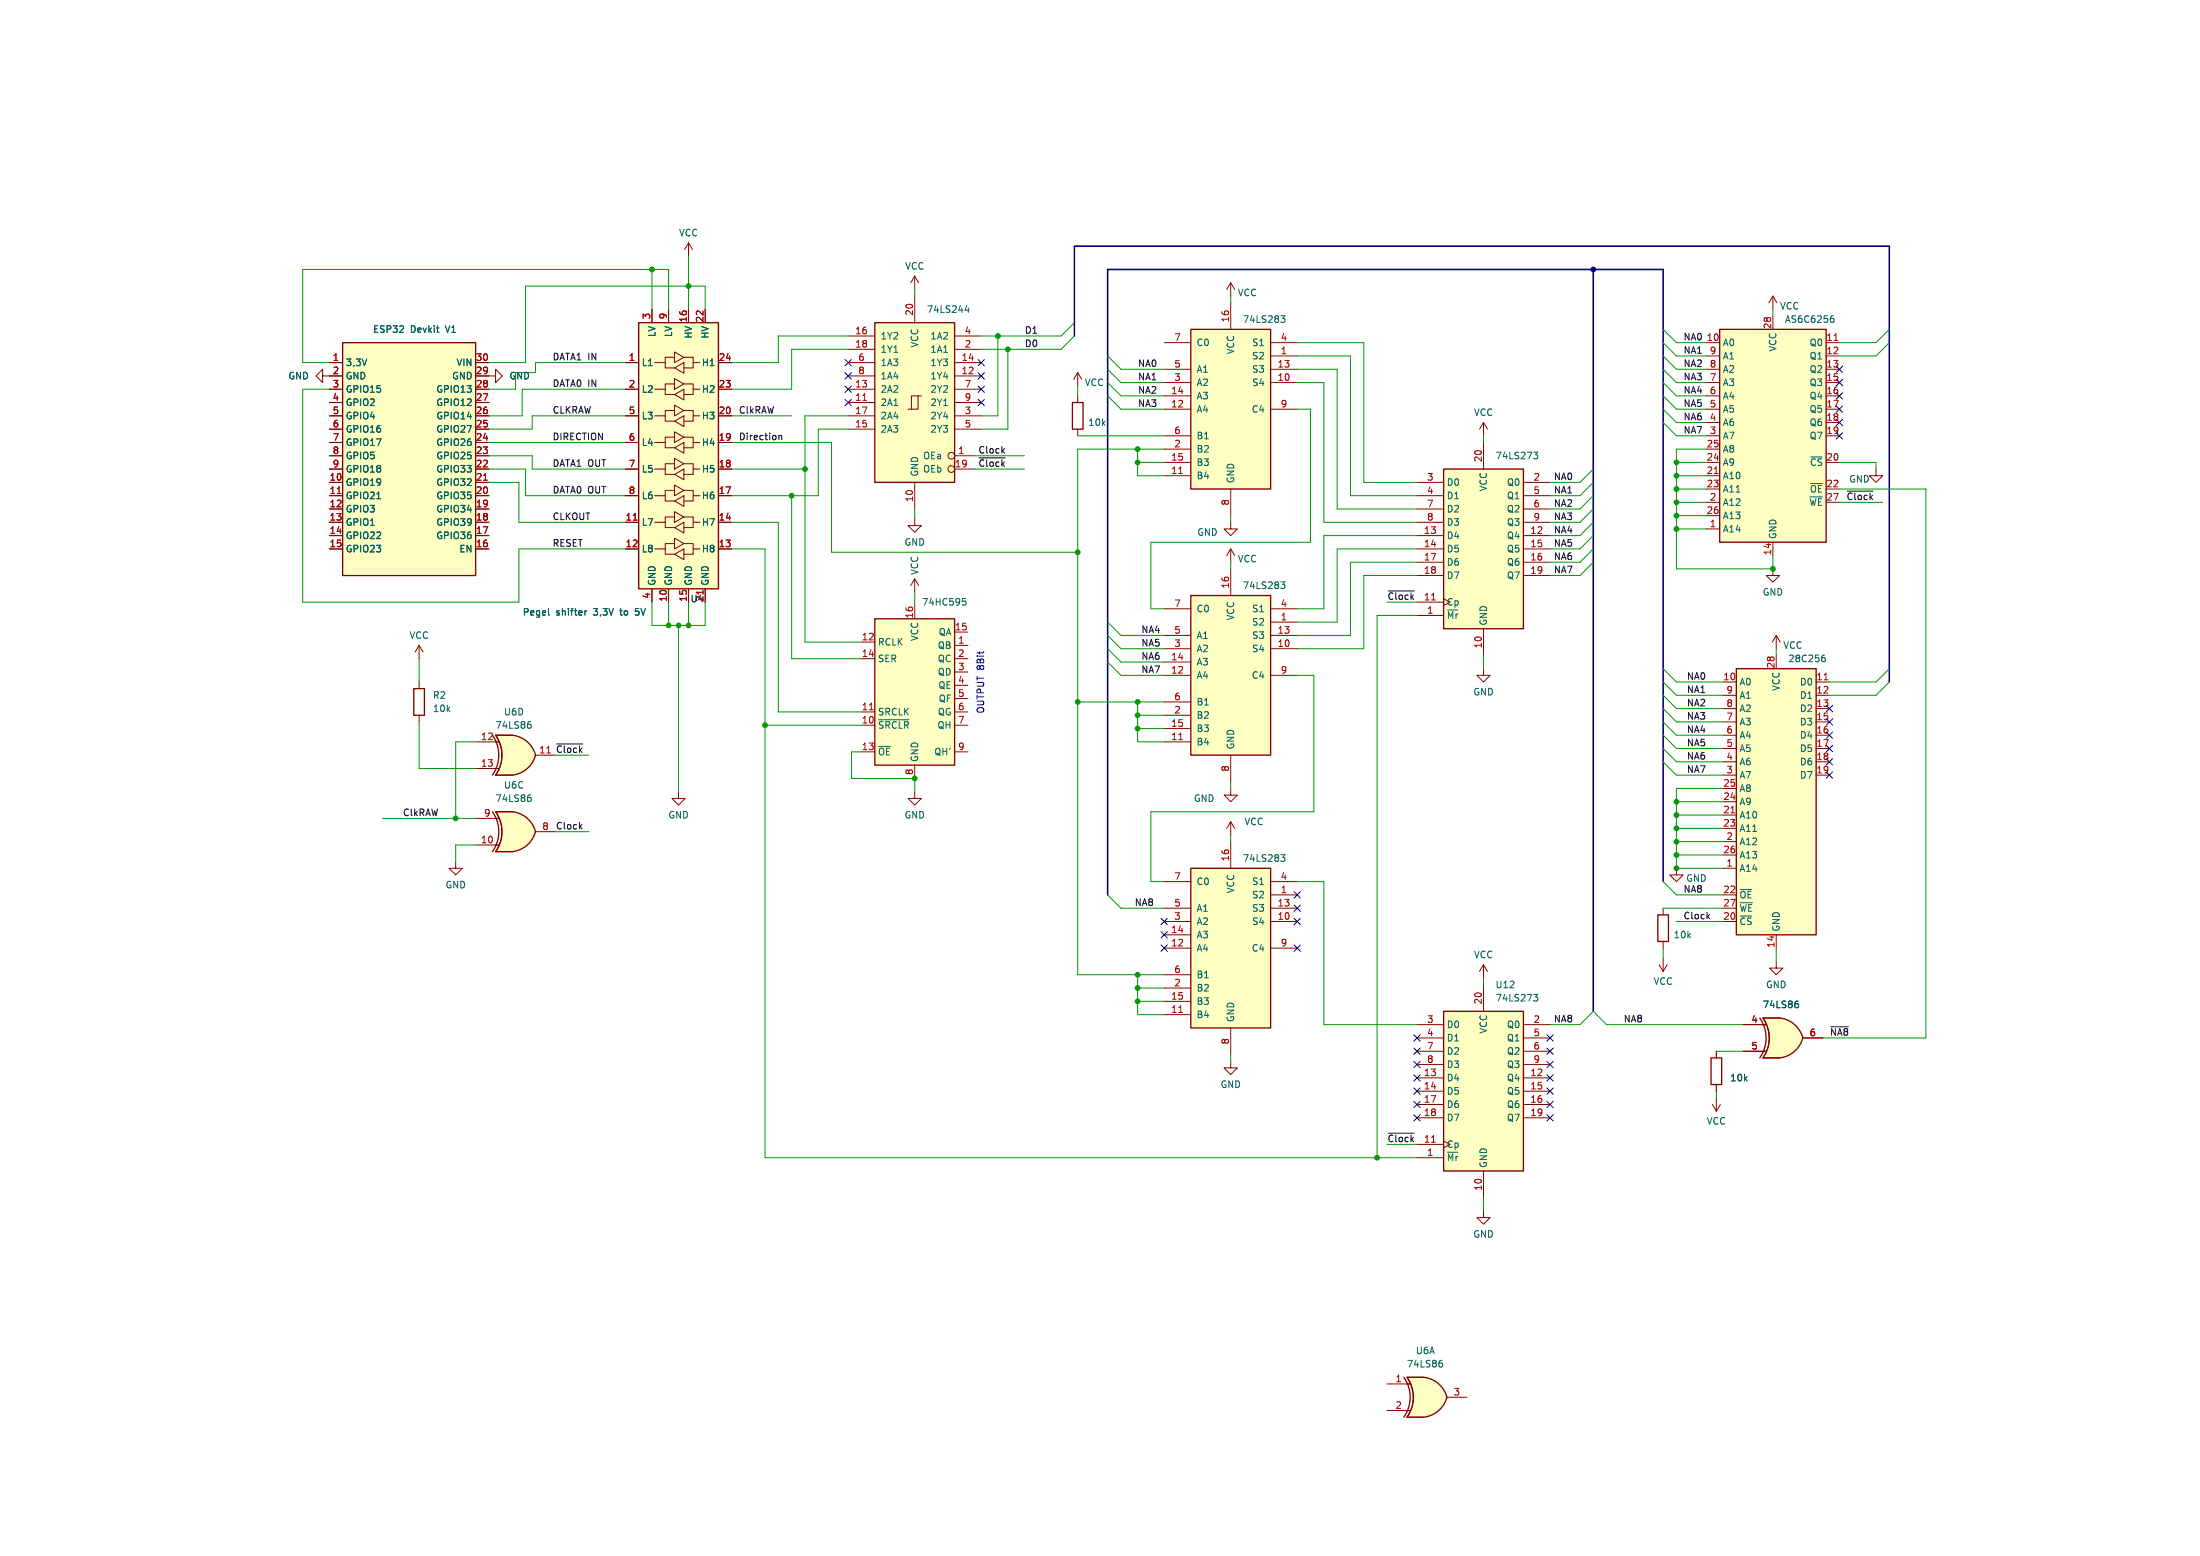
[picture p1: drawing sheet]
<svg xmlns="http://www.w3.org/2000/svg" width="420mm" height="297mm" viewBox="0 0 420 297" stroke-linecap="round" stroke-linejoin="round" font-family="sans-serif">
<g fill="#ffffc2" stroke="#ffffc2" stroke-width=".19">
<path d="M227.3 62.9h15.3v30.4h-15.3z"/>
<path d="M97.2 142.8l5 1.3a5.2 5.2 0 0 1-4.4 3.9z"/>
</g>
<path d="M227.3 62.9h15.3v30.4h-15.3zM316.5 174.6h2v5.1h-2z" fill="none" stroke="#840000" stroke-width=".25"/>
<g fill="none" stroke="#840000" stroke-width=".19">
<path d="M234.9 57.8v5.1M222.2 73h5.1M222.2 78.1h5.1M222.2 70.5h5.1M222.2 75.6h5.1M222.2 65.4h5.1M242.6 67.9h5M242.6 73h5M242.6 78.1h5M242.6 70.5h5M242.6 65.4h5M222.2 90.8h5.1"/>
<path d="M222.2 88.3h5.1M222.2 85.7h5.1M222.2 83.2h5.1M234.9 93.3v5.1M317.5 173.4v1.2M317.5 179.7v1.3M316.7 184.2l.8 1.2M317.5 182.9v2.5M318.3 184.2l-.8 1.2"/>
</g>
<path d="M225 90.4h.8" fill="none" stroke="#a90000" stroke-width=".19"/>
<path d="M244.5 60.3h.8l-.4 .5 .3 .1 .1 .4-.2 .2h-.4" fill="none" stroke="#006464" stroke-width=".19"/>
<path d="M94.6 148h3.2M94.6 140.3h3.2" fill="none" stroke="#ffffc2" stroke-width=".19"/>
<path d="M94.6 140.3h3.2v7.7h-3.2a6.7 6.7 0 0 0 0-7.7z" fill="#ffffc2"/>
<g fill="#ffffc2" stroke="#ffffc2" stroke-width=".19">
<path d="M97.8 140.3a5.1 5.1 0 0 1 4.4 3.8l-4.9 1.3z"/>
<path d="M275.6 89.5h15.2v30.5h-15.2z"/>
<path d="M271.2 265.3l5 1.4a5.2 5.2 0 0 1-4.4 3.8z"/>
</g>
<path d="M275.6 89.5h15.2v30.5h-15.2zM94 140.3a6.6 6.6 0 0 1 0 7.7M97.8 140.3h-3.2a6.6 6.6 0 0 1 0 7.7h3.2M97.8 140.3a5.1 5.1 0 0 1 4.4 3.8 5.2 5.2 0 0 1-4.4 3.9" fill="none" stroke="#840000" stroke-width=".25"/>
<g fill="none" stroke="#840000" stroke-width=".19">
<path d="M131.4 46.4l-.7 1.2M131.4 46.4v2.5M131.4 46.4l.8 1.2M93.3 71.8h1.3v-1.3l1.3 1.3-1.3 1.2v-1.2M270.5 92.1h5.1M270.5 94.6h5.1M270.5 97.2h5.1M270.5 99.7h5.1M283.2 80.6v2.6M283.2 84.5v5M283.2 80.6l-.8 1.3M283.2 80.6l.8 1.3"/>
<path d="M290.8 92.1h5.1M290.8 94.6h5.1M290.8 97.2h5.1M290.8 99.7h5.1M270.5 117.5h5.1M270.5 114.9h5.1M270.5 102.2h5.1M270.5 104.8h5.1M270.5 107.3h5.1M270.5 109.9h5.1M290.8 102.2h5.1M290.8 104.8h5.1"/>
<path d="M290.8 107.3h5.1M290.8 109.9h5.1M80 123.2l-.8 1.3M80 123.2v2.5M80 123.2l.8 1.3M283.2 127.6v1.3h1.3l-1.3 1.3-1.3-1.3h1.3M283.2 120v5.1M90.8 146.7h4.4M90.8 141.6h4.4M97.8 140.3h-3.2a6.6 6.6 0 0 1 0 7.7h3.2M102.2 144.1h3.8M320 165.7v1.3h1.3l-1.3 1.3-1.2-1.3h1.2"/>
<path d="M283.2 184.2v2.5M283.2 184.2l-.8 1.2M283.2 184.2l.8 1.2M283.2 231.1v1.3h1.3l-1.3 1.3-1.3-1.3h1.3"/>
</g>
<path d="M273.3 114.5h.7M104.4 143.7h.7" fill="none" stroke="#a90000" stroke-width=".19"/>
<path d="M292.8 86.3h.8l-.5 .5 .4 .1 .1 .4-.3 .3h-.3M100.9 138.2l.4 .1 .1 .2v.4l-.5 .1M101.1 137.7h.2" fill="none" stroke="#006464" stroke-width=".19"/>
<path d="M268.6 270.5h3.2M268.6 262.9h3.2" fill="none" stroke="#ffffc2" stroke-width=".19"/>
<path d="M268.6 262.9h3.2v7.6h-3.2a6.7 6.7 0 0 0 0-7.6z" fill="#ffffc2"/>
<g fill="#ffffc2" stroke="#ffffc2" stroke-width=".19">
<path d="M271.8 262.9a5.1 5.1 0 0 1 4.4 3.8l-5 1.3z"/>
<path d="M227.3 113.7h15.3v30.4h-15.3z"/>
<path d="M167 61.6h15.2v30.5h-15.2z"/>
<path d="M227.3 165.7h15.3v30.5h-15.3z"/>
<path d="M167 118.1h15.2v28h-15.2z"/>
<path d="M121.9 61.6h15.3v50.8h-15.3z"/>
<path d="M275.6 193h15.2v30.5h-15.2z"/>
<path d="M328.3 62.9h20.3v40.6h-20.3z"/>
<path d="M97.2 157.4l5 1.4a5.2 5.2 0 0 1-4.4 3.8z"/>
</g>
<path d="M121.9 61.6h15.3v50.8h-15.3zM167 61.6h15.2v30.5h-15.2zM204.7 76.8h2.1v5.1h-2.1zM328.3 62.9h20.3v40.6h-20.3zM167 118.1h15.2v28h-15.2zM227.3 113.7h15.3v30.4h-15.3zM227.3 165.7h15.3v30.5h-15.3zM275.6 193h15.2v30.5h-15.2zM268 262.9a6.6 6.6 0 0 1 0 7.6M268.6 262.9h3.2a5.1 5.1 0 0 1 4.4 3.8 5.2 5.2 0 0 1-4.4 3.8h-3.2a6.6 6.6 0 0 0 0-7.6z" fill="none" stroke="#840000" stroke-width=".25"/>
<g fill="none" stroke="#840000" stroke-width=".19">
<path d="M124.5 59.1v2.5M127.6 59.1v2.5M131.4 59.1v2.5M134.6 59.1v2.5M174.6 52.7v2.5M174.6 56.5v5.1M174.6 52.7l-.7 1.3M174.6 52.7l.8 1.3M338.5 56.5v2.6M338.5 56.5l-.8 1.3M338.5 56.5l.7 1.3M119.4 74.3h2.5"/>
<path d="M119.4 69.2h2.5M119.4 79.4h2.5M125 79.4h2v1h1.8M125 69.2h2v1h1.8M125 74.3h2v1h1.8M128.8 78.4h-1.8v1M128.8 68.2h-1.8v1M128.8 77.3l1.8 1.1-1.8 1zM128.8 67.2l1.8 1-1.8 1zM128.8 70.2l1.8-1v2zM128.8 73.3h-1.8v1M128.8 72.3l1.8 1-1.8 1z"/>
<path d="M128.8 75.3l1.8-1v2zM130.6 78.4h1.7v1h1.3M130.6 68.2h1.7v1h1.3M130.6 73.3h1.7v1h1.3M132.3 79.4v1h-1.7M132.3 69.2v1h-1.7M132.3 74.3v1h-1.7M137.2 74.3h2.5M137.2 69.2h2.5M137.2 79.4h2.5M161.9 76.8h5.1M161.9 71.8h5.1"/>
<path d="M161.9 74.3h5.1M161.9 69.2h5.1M161.9 64.1h5.1M161.9 79.4h5.1M161.9 66.7h5.1M175.3 75.6h-1.3v2.5M175.9 75.6h-.6v2.5h-1.9M182.2 76.8h5.1M182.2 71.8h5.1M182.2 74.3h5.1M182.2 69.2h5.1M182.2 64.1h5.1"/>
<path d="M182.2 79.4h5.1M182.2 66.7h5.1M205.7 71.1v2.6M205.7 75.6v1.2M205.7 71.1l-.7 1.3M205.7 71.1l.8 1.3M325.8 65.4h2.5M325.8 67.9h2.5M325.8 70.5h2.5M325.8 73h2.5M325.8 75.6h2.5M325.8 78.1h2.5"/>
<path d="M338.5 60.3v2.6M348.6 65.4h2.6M348.6 67.9h2.6M348.6 70.5h2.6M348.6 73h2.6M348.6 75.6h2.6M348.6 78.1h2.6M119.4 89.5h2.5M119.4 99.7h2.5M119.4 94.6h2.5M119.4 84.5h2.5M125 99.7h2v1h1.8"/>
<path d="M125 89.5h2v1.1h1.8M125 94.6h2v1h1.8M125 84.5h2v1h1.8M128.8 98.7h-1.8v1M128.8 88.5h-1.8v1M128.8 97.7l1.8 1-1.8 1zM128.8 87.5l1.8 1-1.8 1zM128.8 90.6l1.8-1.1v2.1zM128.8 85.5l1.8-1v2zM128.8 80.4l1.8-1v2zM128.8 93.6h-1.8v1M128.8 83.4h-1.8v1.1"/>
<path d="M128.8 92.6l1.8 1-1.8 1zM128.8 82.4l1.8 1-1.8 1.1zM128.8 95.6l1.8-1v2zM130.6 98.7h1.7v1h1.3M130.6 88.5h1.7v1h1.3M130.6 93.6h1.7v1h1.3M130.6 83.4h1.7v1.1h1.3M132.3 99.7v1h-1.7M132.3 89.5v1.1h-1.7M132.3 94.6v1h-1.7M132.3 84.5v1h-1.7M137.2 89.5h2.5"/>
<path d="M137.2 99.7h2.5M137.2 94.6h2.5M137.2 84.5h2.5M161.9 81.9h5.1M174.6 99.1v1.2h1.3l-1.3 1.3-1.2-1.3h1.2M174.6 92.1v5.1M182.2 87h3.9M182.2 81.9h5.1M182.2 89.5h3.9M205.7 81.9v1.3M234.9 99.7v1.3h1.3l-1.3 1.2-1.2-1.2h1.2M325.8 80.6h2.5"/>
<path d="M325.8 83.2h2.5M325.8 95.9h2.5M325.8 88.3h2.5M325.8 90.8h2.5M325.8 93.3h2.5M325.8 85.7h2.5M325.8 98.4h2.5M348.6 80.6h2.6M348.6 83.2h2.6M348.6 95.9h2.6M348.6 88.3h2.6M348.6 93.3h2.6"/>
<path d="M358.1 89.5v1.3h1.3l-1.3 1.3-1.2-1.3h1.2M119.4 104.8h2.5M124.5 112.4v2.5M125 104.8h2v1h1.8M127.6 112.4v2.5M128.8 105.8l1.8-1v2zM128.8 100.7l1.8-1v2zM128.8 103.8h-1.8v1M128.8 102.7l1.8 1.1-1.8 1zM130.6 103.8h1.7v1h1.3M131.4 112.4v2.5M132.3 104.8v1h-1.7"/>
<path d="M134.6 112.4v2.5M137.2 104.8h2.5M174.6 110.5v2.5M174.6 115.6v2.5M174.6 110.5l-.7 1.3M174.6 110.5l.8 1.3M222.2 116.2h5.1M234.9 104.8v2.5M234.9 108.6v5.1M234.9 104.8l-.7 1.2M234.9 104.8l.8 1.2M242.6 118.7h5"/>
<path d="M242.6 116.2h5M325.8 101h2.5M338.5 108.6v1.3h1.2l-1.2 1.2-1.3-1.2h1.3M338.5 103.5v2.5M164.5 138.4h2.5M164.5 135.9h2.5M164.5 122.6h2.5M164.5 125.7h2.5M182.2 123.2h2.6M182.2 138.4h2.6M182.2 135.9h2.6M182.2 125.7h2.6"/>
<path d="M182.2 120.7h2.6M182.2 128.3h2.6M182.2 130.8h2.6M182.2 133.4h2.6M222.2 123.8h5.1M222.2 128.9h5.1M222.2 121.3h5.1M222.2 126.4h5.1M222.2 139.1h5.1M222.2 136.5h5.1M222.2 134h5.1M242.6 123.8h5"/>
<path d="M242.6 128.9h5M242.6 121.3h5M339.1 121.3l-.8 1.3M339.1 121.3v2.5M339.1 121.3l.8 1.3M129.5 151.1v1.3h1.3l-1.3 1.3-1.2-1.3h1.2M164.5 143.5h2.5M174.6 151.1v1.3h1.3l-1.3 1.3-1.2-1.3h1.2M174.6 146.1v2.5M182.2 143.5h2.6M222.2 141.6h5.1M234.9 150.5v1.3h1.3l-1.3 1.2-1.2-1.2h1.2"/>
<path d="M234.9 144.1v5.1M234.9 156.8v2.6M234.9 156.8l-.7 1.3M234.9 156.8l.8 1.3M87 164.5v1.2h1.3l-1.3 1.3-1.3-1.3h1.3M222.2 175.9h5.1M222.2 173.4h5.1M222.2 178.4h5.1M222.2 168.3h5.1M234.9 160.7v5M242.6 170.8h5M242.6 175.9h5"/>
<path d="M242.6 173.4h5M242.6 168.3h5M222.2 193.7h5.1M222.2 181h5.1M222.2 191.1h5.1M222.2 188.6h5.1M222.2 186.1h5.1M234.9 196.2v5.1M242.6 181h5M270.5 195.6h5.1M270.5 198.1h5.1M283.2 188v5"/>
<path d="M290.8 195.6h5.1M290.8 198.1h5.1M234.9 202.6v1.2h1.3l-1.3 1.3-1.2-1.3h1.2M270.5 218.4h5.1M270.5 205.7h5.1M270.5 208.3h5.1M270.5 210.8h5.1M270.5 213.4h5.1M270.5 200.7h5.1M270.5 203.2h5.1M290.8 205.7h5.1M290.8 208.3h5.1"/>
<path d="M290.8 210.8h5.1M290.8 213.4h5.1M290.8 200.7h5.1M290.8 203.2h5.1M270.5 221h5.1M283.2 223.5v5.1M264.8 269.2h4.4M264.8 264.2h4.4M271.8 262.9h-3.2a6.6 6.6 0 0 1 0 7.6h3.2M276.2 266.7h3.8"/>
<circle cx="181.6" cy="87" r=".63"/>
<circle cx="181.6" cy="89.5" r=".63"/>
</g>
<g fill="none" stroke="#006464" stroke-width=".19">
<path d="M184.6 58.3l-.4 .9h.8M184.9 58.8v.8M349.7 60.8h.2l.2 .2v.4l-.4 .1M350 60.3h-.3M104.7 117.2l.2 .2M111.7 116.6v.8M112 116.6l-.3 .2M183.8 114.2h.6M183.9 114.7h.3l.2 .3-.1 .5h-.4M244.5 111.1h.8l-.4 .5 .3 .1 .1 .4-.2 .2h-.4M167.7 137.4h5.8M244.5 163.1h.8l-.4 .5 .3 .1 .1 .5-.2 .2h-.4"/>
<path d="M292.8 189.8h.8l-.5 .5 .4 .1 .1 .4-.3 .3h-.3M275 259.7h.3M274.9 260.1l.4 .1 .1 .2-.1 .4-.4 .1"/>
</g>
<path d="M164.7 76.4h.7M350.1 65h.8M120.9 99.3h.7M327.3 90.4h.7M134.2 112.7v.7M166 135.5h.7M225 141.2h.8M225 193.3h.8M273.3 218h.7" fill="none" stroke="#a90000" stroke-width=".19"/>
<path d="M94.6 154.9h3.2M94.6 162.6h3.2" fill="none" stroke="#ffffc2" stroke-width=".19"/>
<path d="M94.6 154.9h3.2v7.7h-3.2a6.7 6.7 0 0 0 0-7.7z" fill="#ffffc2"/>
<g fill="#ffffc2" stroke="#ffffc2" stroke-width=".19">
<path d="M97.8 154.9a5.1 5.1 0 0 1 4.4 3.9l-4.9 1.3z"/>
<path d="M339.2 196.8l5 1.3a5.2 5.2 0 0 1-4.4 3.8z"/>
</g>
<path d="M94 154.9a6.6 6.6 0 0 1 0 7.7M97.8 154.9h-3.2a6.6 6.6 0 0 1 0 7.7h3.2M97.8 154.9a5.1 5.1 0 0 1 4.4 3.9 5.2 5.2 0 0 1-4.4 3.8" fill="none" stroke="#840000" stroke-width=".25"/>
<path d="M90.8 156.2h4.4M97.8 154.9h-3.2a6.6 6.6 0 0 1 0 7.7h3.2M102.2 158.8h3.8M90.8 161.3h4.4M326.9 210.8l.8 1.3M327.7 209.6v2.5M328.4 210.8l-.7 1.3" fill="none" stroke="#840000" stroke-width=".19"/>
<path d="M100.9 152.2l.4 .1 .1 .1v.5l-.5 .1M101.1 151.7h.2" fill="none" stroke="#006464" stroke-width=".19"/>
<path d="M336.5 194.3h3.2M336.5 201.9h3.2" fill="none" stroke="#ffffc2" stroke-width=".19"/>
<path d="M336.5 194.3h3.2v7.6h-3.2a6.7 6.7 0 0 0 0-7.6z" fill="#ffffc2"/>
<g fill="#ffffc2" stroke="#ffffc2" stroke-width=".19">
<path d="M339.8 194.3a5.1 5.1 0 0 1 4.4 3.8l-5 1.3z"/>
<path d="M65.4 65.4h25.4v44.5h-25.4z"/>
<path d="M331.5 127.6h15.2v50.8h-15.2z"/>
</g>
<path d="M65.4 65.4h25.4v44.5h-25.4zM79 131.4h2v5.1h-2zM331.5 127.6h15.2v50.8h-15.2zM335.9 194.3a6.6 6.6 0 0 1 0 7.6M339.7 194.3h-3.2a6.6 6.6 0 0 1 0 7.6h3.2M339.8 194.3a5.1 5.1 0 0 1 4.4 3.8 5.2 5.2 0 0 1-4.4 3.8M326.6 201.9h2.1v5.1h-2.1z" fill="none" stroke="#840000" stroke-width=".25"/>
<g fill="none" stroke="#840000" stroke-width=".19">
<path d="M124.5 59.1v2.5M127.6 59.1v2.5M131.4 59.1v2.5M134.6 59.1v2.5M234.9 54l-.7 1.2M234.9 54v2.5M234.9 54l.8 1.2M61.6 71.8v-1.3l-1.3 1.3 1.3 1.2v-1.2h3.8M62.9 69.2h2.5M62.9 79.4h2.5M62.9 76.8h2.5M62.9 74.3h2.5"/>
<path d="M90.8 69.2h2.5M90.8 71.8h2.5M90.8 79.4h2.5M90.8 76.8h2.5M90.8 74.3h2.5M119.4 69.2h2.5M119.4 79.4h2.5M119.4 74.3h2.5M137.2 69.2h2.5M137.2 79.4h2.5M137.2 74.3h2.5M62.9 92.1h2.5"/>
<path d="M62.9 94.6h2.5M62.9 97.2h2.5M62.9 99.7h2.5M62.9 89.5h2.5M62.9 87h2.5M62.9 84.5h2.5M62.9 81.9h2.5M90.8 92.1h2.5M90.8 94.6h2.5M90.8 97.2h2.5M90.8 99.7h2.5M90.8 89.5h2.5"/>
<path d="M90.8 87h2.5M90.8 84.5h2.5M90.8 81.9h2.5M119.4 94.6h2.5M119.4 99.7h2.5M119.4 89.5h2.5M119.4 84.5h2.5M137.2 94.6h2.5M137.2 99.7h2.5M137.2 89.5h2.5M137.2 84.5h2.5M62.9 102.2h2.5"/>
<path d="M62.9 104.8h2.5M90.8 102.2h2.5M90.8 104.8h2.5M119.4 104.8h2.5M124.5 112.4v2.5M127.6 112.4v2.5M131.4 112.4v2.5M134.6 112.4v2.5M137.2 104.8h2.5M80 130.2v1.2M80 136.5v1.3M328.9 130.2h2.6"/>
<path d="M328.9 132.7h2.6M328.9 135.3h2.6M328.9 137.8h2.6M339.1 125.1v2.5M346.7 130.2h2.5M346.7 132.7h2.5M346.7 135.3h2.5M346.7 137.8h2.5M328.9 140.3h2.6M328.9 142.9h2.6M328.9 145.4h2.6M328.9 148h2.6"/>
<path d="M328.9 155.6h2.6M328.9 158.1h2.6M328.9 153h2.6M328.9 150.5h2.6M346.7 140.3h2.5M346.7 142.9h2.5M346.7 145.4h2.5M346.7 148h2.5M328.9 165.7h2.6M328.9 160.7h2.6M328.9 175.9h2.6M328.9 170.8h2.6"/>
<path d="M328.9 163.2h2.6M328.9 173.4h2.6M339.1 178.4v2.6M332.7 195.6h4.5M339.1 183.5v1.3h1.3l-1.3 1.3-1.3-1.3h1.3M339.7 194.3h-3.2a6.6 6.6 0 0 1 0 7.6h3.2M344.2 198.1h3.8M327.7 200.7v1.2M327.7 207v1.3M332.7 200.7h4.5"/>
</g>
<path d="M71.9 95.2h.8M104.7 117.2l.2 .2M111.7 116.6v.8M112 116.6l-.3 .2M348 125.5l.4 .1 .1 .2-.1 .4-.4 .1M348.4 125l-.4 .1M342.9 191.6h.3l.2 .2-.1 .4-.4 .1M343 191.1h.2" fill="none" stroke="#006464" stroke-width=".19"/>
<path d="M64.4 94.2h.7M92.3 91.7h.7M120.9 99.3h.7M134.2 112.7v.7M348.2 129.8h.7M330.4 155.2h.8" fill="none" stroke="#a90000" stroke-width=".19"/>
<g fill="none" stroke="#0f0f0f" stroke-width=".19">
<path d="M148.7 83.1v.8M148.7 83.2l.2-.1 .3 .1v.7M186.9 87.4h5M191.4 86l.3 .5M191.7 85.6l-.4 .5M352.7 93.7h4.9M265 112.8h5M106.3 142h4.9M110.7 157.8l.4 .4M111.1 157.4l-.5 .5M326 174.9l.4 .5M326.4 174.5l-.5 .5"/>
<path d="M349.5 196h3.4M265 216.3h5"/>
</g>
<path d="M304.2 51.4v141.6M205.1 64.1v-17.1h155.6v83.2M317.5 168.3v-116.9h-106v119.4" fill="none" stroke="#000084" stroke-width=".3"/>
<g fill="none" stroke="#009600" stroke-width=".19">
<path d="M124.5 51.4v7.7M127.6 59.1v-7.7h-69.8v17.8h5.1M131.4 48.9v10.2M134.6 59.1v-4.5h-34.3v14.6h-7M174.6 55.2v1.3M234.9 56.5v1.3M338.5 59.1v1.2M62.9 74.3h-5.1v40.6h41.3v-10.1h20.3M119.4 69.2h-17.2v1.9h-3.8v3.2h-5.1M119.4 74.3h-19.7v5.1h-6.4M119.4 79.4h-17.8v2.5h-8.3M139.7 79.4h11.4"/>
<path d="M161.9 66.7h-10.8v7.6h-11.4M161.9 79.4h-8.2v43.2h10.8M161.9 64.1h-13.3v5.1h-8.9M190.5 64.1v15.3h-3.2M192.4 66.7v15.2h-5.1M205.1 64.1l-2.5 2.6h-15.3M205.1 61.6l-2.5 2.5h-15.3M205.7 73.7v1.9M211.5 70.5l2.5 2.5h8.2M211.5 67.9l2.5 2.6h8.2M211.5 75.6l2.5 2.5h8.2M211.5 73l2.5 2.6h8.2"/>
<path d="M247.6 67.9h10.2v26.7h12.7M247.6 73h5.1v26.7h17.8M247.6 70.5h7.7v26.7h15.2M247.6 78.1h2.6v25.4h-30.5v12.7h2.5M247.6 65.4h12.7v26.7h10.2M317.5 70.5l2.5 2.5h5.8M317.5 67.9l2.5 2.6h5.8M317.5 75.6l2.5 2.5h5.8M317.5 73l2.5 2.6h5.8M317.5 62.9l2.5 2.5h5.8M317.5 65.4l2.5 2.5h5.8M317.5 78.1l2.5 2.5h5.8"/>
<path d="M360.7 62.9l-2.6 2.5h-6.9M360.7 65.4l-2.6 2.5h-6.9M93.3 92.1h5.8v7.6h20.3M93.3 89.5h7v5.1h19.1M93.3 84.5h26.1M93.3 87h8.3v2.5h17.8M139.7 84.5h19v20.9h47M139.7 99.7h8.9v36.2h15.9M139.7 89.5h14M151.1 94.6v31.1h13.4M161.9 81.9h-5.7v12.7h-16.5M174.6 97.2v1.9"/>
<path d="M186.1 89.5h9.5M186.1 87h9.5M205.7 83.2h16.5M217.2 88.3h5M217.2 85.7v5.1h5M222.2 85.7h-16.5v100.4h16.5M234.9 98.4v1.3M283.2 83.2v1.3M304.2 92.1l-2.6 2.5h-5.7M304.2 97.2l-2.6 2.5h-5.7M304.2 94.6l-2.6 2.6h-5.7M304.2 89.5l-2.6 2.6h-5.7"/>
<path d="M304.2 99.7l-2.6 2.5h-5.7M317.5 80.6l2.5 2.6h5.8M320 88.3h5.8M320 90.8h5.8M320 95.9h5.8M320 98.4h5.8M320 93.3h5.8M325.8 85.7h-5.8v22.9h18.5v-2.6M351.2 88.3h6.9v1.2M351.2 95.9h8.2M351.2 93.3h16.5v104.8h-19.7M124.5 114.9v4.5h10.1v-4.5"/>
<path d="M127.6 114.9v4.5M129.5 119.4v31.7M131.4 114.9v4.5M139.7 104.8h6.3v116.2h124.5M174.6 113v2.6M211.5 118.7l2.5 2.6h8.2M234.9 107.3v1.3M264.8 114.9h5.7M270.5 104.8h-15.2v13.9h-7.7M270.5 109.9h-10.2v13.9h-12.7M270.5 107.3h-12.7v14h-10.2M270.5 102.2h-17.8v14h-5.1"/>
<path d="M270.5 117.5h-7.6v103.5M304.2 102.2l-2.6 2.6h-5.7M304.2 107.3l-2.6 2.6h-5.7M304.2 104.8l-2.6 2.5h-5.7M320 101h5.8M80 125.7v4.5M80 137.8v8.9h10.8M146 138.4h18.5M205.7 134h16.5M211.5 121.3l2.5 2.5h8.2M211.5 123.8l2.5 2.6h8.2M211.5 126.4l2.5 2.5h8.2"/>
<path d="M217.2 134v7.6h5M217.2 139.1h5M217.2 136.5h5M247.6 128.9h3.2v26h-31.1v13.4h2.5M283.2 125.1v2.5M317.5 130.2l2.5 2.5h8.9M317.5 127.6l2.5 2.6h8.9M317.5 132.7l2.5 2.6h8.9M317.5 137.8l2.5 2.5h8.9M317.5 135.3l2.5 2.5h8.9M339.1 123.8v1.3M360.7 130.2l-2.6 2.5h-8.9"/>
<path d="M360.7 127.6l-2.6 2.6h-8.9M73 156.2h17.8M90.8 141.6h-3.8v14.6M106 158.8h6.4M106 144.1h6.4M164.5 143.5h-1.9v5.1h12v2.5M234.9 149.2v1.3M234.9 159.4v1.3M317.5 145.4l2.5 2.6h8.9M317.5 140.3l2.5 2.6h8.9M317.5 142.9l2.5 2.5h8.9M320 155.6h8.9"/>
<path d="M320 158.1h8.9M320 153h8.9M328.9 150.5h-8.9v15.2h8.9M90.8 161.3h-3.8v3.2M211.5 170.8l2.5 2.6h8.2M247.6 168.3h5.1v27.3h17.8M317.5 173.4h11.4M317.5 168.3l2.5 2.5h8.9M320 160.7h8.9M320 163.2h8.9M320 175.9h8.9M217.2 186.1v7.6h5"/>
<path d="M217.2 188.6h5M217.2 191.1h5M283.2 186.7v1.3M295.9 195.6h5.7l2.6-2.6 2.5 2.6h26M317.5 181v1.9M339.1 181v2.5M234.9 201.3v1.3M264.8 218.4h5.7M327.7 200.7h5M327.7 208.3v1.3M283.2 228.6v2.5"/>
</g>
<g fill="none" stroke="#000084" stroke-width=".19">
<path d="M161.3 76.2l1.2 1.2M161.3 71.1l1.2 1.3M161.3 68.6l1.2 1.2M161.3 73.7l1.2 1.2M162.5 76.2l-1.2 1.2M162.5 71.1l-1.2 1.3M162.5 68.6l-1.2 1.2M162.5 73.7l-1.2 1.2M186.7 68.6l1.2 1.2M186.7 76.2l1.2 1.2M186.7 73.7l1.2 1.2M186.7 71.1l1.2 1.3"/>
<path d="M187.9 68.6l-1.2 1.2M187.9 76.2l-1.2 1.2M187.9 73.7l-1.2 1.2M187.9 71.1l-1.2 1.3M350.5 69.9l1.3 1.2M350.5 75l1.3 1.2M350.5 77.5l1.3 1.2M350.5 72.4l1.3 1.2M351.8 69.9l-1.3 1.2M351.8 75l-1.3 1.2M351.8 77.5l-1.3 1.2M351.8 72.4l-1.3 1.2"/>
<path d="M350.5 80l1.3 1.3M350.5 82.6l1.3 1.2M351.8 80l-1.3 1.3M351.8 82.6l-1.3 1.2M348.6 139.7l1.3 1.2M348.6 137.2l1.3 1.2M348.6 134.6l1.3 1.3M349.9 139.7l-1.3 1.2M349.9 137.2l-1.3 1.2M349.9 134.6l-1.3 1.3M348.6 147.3l1.3 1.3M348.6 144.8l1.3 1.2"/>
<path d="M348.6 142.3l1.3 1.2M349.9 147.3l-1.3 1.3M349.9 144.8l-1.3 1.2M349.9 142.3l-1.3 1.2M221.6 177.8l1.3 1.2M221.6 175.3l1.3 1.2M222.9 177.8l-1.3 1.2M222.9 175.3l-1.3 1.2M247 175.3l1.3 1.2M247 172.7l1.3 1.3M247 170.2l1.3 1.2M248.3 175.3l-1.3 1.2"/>
<path d="M248.3 172.7l-1.3 1.3M248.3 170.2l-1.3 1.2M221.6 180.4l1.3 1.2M222.9 180.4l-1.3 1.2M247 180.4l1.3 1.2M248.3 180.4l-1.3 1.2M269.9 197.5l1.2 1.2M271.1 197.5l-1.2 1.2M295.3 197.5l1.2 1.2M296.5 197.5l-1.2 1.2M269.9 210.2l1.2 1.2M269.9 207.7l1.2 1.2"/>
<path d="M269.9 212.8l1.2 1.2M269.9 202.6l1.2 1.2M269.9 200.1l1.2 1.2M269.9 205.1l1.2 1.2M271.1 210.2l-1.2 1.2M271.1 207.7l-1.2 1.2M271.1 212.8l-1.2 1.2M271.1 202.6l-1.2 1.2M271.1 200.1l-1.2 1.2M271.1 205.1l-1.2 1.2M295.3 210.2l1.2 1.2M295.3 212.8l1.2 1.2"/>
<path d="M295.3 207.7l1.2 1.2M295.3 205.1l1.2 1.2M295.3 200.1l1.2 1.2M295.3 202.6l1.2 1.2M296.5 210.2l-1.2 1.2M296.5 212.8l-1.2 1.2M296.5 207.7l-1.2 1.2M296.5 205.1l-1.2 1.2M296.5 200.1l-1.2 1.2M296.5 202.6l-1.2 1.2"/>
</g>
<g fill="#009600" stroke="#009600" stroke-width=".19">
<circle cx="320" cy="163.2" r=".46"/>
<circle cx="320" cy="155.6" r=".46"/>
<circle cx="320" cy="160.7" r=".46"/>
<circle cx="320" cy="158.1" r=".46"/>
<circle cx="320" cy="165.7" r=".46"/>
<circle cx="320" cy="153" r=".46"/>
<circle cx="320" cy="101" r=".46"/>
<circle cx="338.5" cy="108.6" r=".46"/>
<circle cx="320" cy="98.4" r=".46"/>
<circle cx="320" cy="95.9" r=".46"/>
<circle cx="262.9" cy="221" r=".46"/>
<circle cx="320" cy="88.3" r=".46"/>
<circle cx="320" cy="90.8" r=".46"/>
<circle cx="174.6" cy="148.6" r=".46"/>
<circle cx="217.2" cy="136.5" r=".46"/>
<circle cx="205.7" cy="134" r=".46"/>
<circle cx="217.2" cy="139.1" r=".46"/>
<circle cx="217.2" cy="88.3" r=".46"/>
<circle cx="205.7" cy="105.4" r=".46"/>
<circle cx="217.2" cy="85.7" r=".46"/>
<circle cx="217.2" cy="134" r=".46"/>
<circle cx="217.2" cy="188.6" r=".46"/>
<circle cx="217.2" cy="191.1" r=".46"/>
<circle cx="217.2" cy="186.1" r=".46"/>
<circle cx="146" cy="138.4" r=".46"/>
<circle cx="131.4" cy="119.4" r=".46"/>
<circle cx="124.5" cy="51.4" r=".46"/>
<circle cx="151.1" cy="94.6" r=".46"/>
<circle cx="153.7" cy="89.5" r=".46"/>
<circle cx="131.4" cy="54.6" r=".46"/>
<circle cx="127.6" cy="119.4" r=".46"/>
<circle cx="129.5" cy="119.4" r=".46"/>
<circle cx="87" cy="156.2" r=".46"/>
<circle cx="320" cy="93.3" r=".46"/>
<circle cx="190.5" cy="64.1" r=".46"/>
<circle cx="192.4" cy="66.7" r=".46"/>
</g>
<circle cx="304.2" cy="51.4" r=".46" fill="#000084" stroke="#000084" stroke-width=".19"/>
<g font-size="1.8" fill="#006464">
<text x="129.5" y="45.3">VCC</text>
<text x="172.7" y="51.7">VCC</text>
<text x="176.8" y="59.9">74LS244</text>
<text x="236.2" y="56.7">VCC</text>
<text x="339.7" y="59.3">VCC</text>
<text x="71.1" y="63.7">ESP32</text>
<text x="78.3" y="63.7">Devkit</text>
<text x="85.2" y="63.7">V1</text>
<text x="125.3" y="64.4" transform="rotate(-90 125.3 64.4)">LV</text>
<text x="128.5" y="64.4" transform="rotate(-90 128.5 64.4)">LV</text>
<text x="132.3" y="64.7" transform="rotate(-90 132.3 64.7)">HV</text>
<text x="135.5" y="64.7" transform="rotate(-90 135.5 64.7)">HV</text>
<text x="168" y="65">1Y2</text>
<text x="177.5" y="65">1A2</text>
<text x="237.2" y="61.8">74LS283</text>
<text x="340.7" y="61.8">AS6C6256</text>
<text x="65.9" y="70.1">3,3V</text>
<text x="87.1" y="70.1">VIN</text>
<text x="122.4" y="70.1">L1</text>
<text x="133.9" y="70.1">H1</text>
<text x="168" y="67.5">1Y1</text>
<text x="168" y="70.1">1A3</text>
<text x="175.5" y="66.4" transform="rotate(-90 175.5 66.4)">VCC</text>
<text x="177.5" y="70.1">1Y3</text>
<text x="177.5" y="67.5">1A1</text>
<text x="228.3" y="71.3">A1</text>
<text x="228.3" y="66.3">C0</text>
<text x="235.8" y="67.7" transform="rotate(-90 235.8 67.7)">VCC</text>
<text x="238.9" y="68.8">S2</text>
<text x="238.9" y="71.3">S3</text>
<text x="238.9" y="66.3">S1</text>
<text x="328.8" y="66.3">A0</text>
<text x="328.8" y="71.3">A2</text>
<text x="328.8" y="68.8">A1</text>
<text x="339.3" y="67.2" transform="rotate(-90 339.3 67.2)">VCC</text>
<text x="345.4" y="66.3">Q0</text>
<text x="345.4" y="68.8">Q1</text>
<text x="345.4" y="71.3">Q2</text>
<text x="55" y="72.6">GND</text>
<text x="65.9" y="72.6">GND</text>
<text x="65.9" y="75.2">GPIO15</text>
<text x="65.9" y="77.7">GPIO2</text>
<text x="83.2" y="77.7">GPIO12</text>
<text x="83.2" y="75.2">GPIO13</text>
<text x="86.2" y="72.6">GND</text>
<text x="97.2" y="72.6">GND</text>
<text x="122.4" y="75.2">L2</text>
<text x="133.9" y="75.2">H2</text>
<text x="168" y="77.7">2A1</text>
<text x="168" y="75.2">2A2</text>
<text x="168" y="72.6">1A4</text>
<text x="177.5" y="72.6">1Y4</text>
<text x="177.5" y="75.2">2Y2</text>
<text x="177.5" y="77.7">2Y1</text>
<text x="207" y="73.9">VCC</text>
<text x="228.3" y="76.4">A3</text>
<text x="228.3" y="73.9">A2</text>
<text x="238.9" y="73.9">S4</text>
<text x="328.8" y="76.4">A4</text>
<text x="328.8" y="73.9">A3</text>
<text x="345.4" y="73.9">Q3</text>
<text x="345.4" y="76.4">Q4</text>
<text x="65.9" y="80.2">GPIO4</text>
<text x="65.9" y="82.8">GPIO16</text>
<text x="83.2" y="82.8">GPIO27</text>
<text x="83.2" y="80.2">GPIO14</text>
<text x="122.4" y="80.2">L3</text>
<text x="133.9" y="80.2">H3</text>
<text x="168" y="82.8">2A3</text>
<text x="168" y="80.2">2A4</text>
<text x="177.5" y="80.2">2Y4</text>
<text x="177.5" y="82.8">2Y3</text>
<text x="207.7" y="81.5">10k</text>
<text x="228.3" y="79">A4</text>
<text x="238.9" y="79">C4</text>
<text x="281.3" y="79.6">VCC</text>
<text x="328.8" y="81.5">A6</text>
<text x="328.8" y="79">A5</text>
<text x="345.4" y="79">Q5</text>
<text x="345.4" y="81.5">Q6</text>
<text x="65.9" y="85.3">GPIO17</text>
<text x="65.9" y="87.9">GPIO5</text>
<text x="83.2" y="87.9">GPIO25</text>
<text x="83.2" y="85.3">GPIO26</text>
<text x="122.4" y="85.3">L4</text>
<text x="133.9" y="85.3">H4</text>
<text x="176.1" y="87.9">OEa</text>
<text x="228.3" y="89.1">B3</text>
<text x="228.3" y="86.6">B2</text>
<text x="228.3" y="84">B1</text>
<text x="285.4" y="87.9">74LS273</text>
<text x="328.8" y="89.1">A9</text>
<text x="328.8" y="86.6">A8</text>
<text x="328.8" y="84">A7</text>
<text x="345.4" y="84">Q7</text>
<text x="345.4" y="89.1">~{CS}</text>
<text x="65.9" y="92.9">GPIO19</text>
<text x="65.9" y="95.5">GPIO21</text>
<text x="65.9" y="90.4">GPIO18</text>
<text x="83.2" y="95.5">GPIO35</text>
<text x="83.2" y="92.9">GPIO32</text>
<text x="83.2" y="90.4">GPIO33</text>
<text x="122.4" y="90.4">L5</text>
<text x="122.4" y="95.5">L6</text>
<text x="133.9" y="95.5">H6</text>
<text x="133.9" y="90.4">H5</text>
<text x="175.5" y="91.1" transform="rotate(-90 175.5 91.1)">GND</text>
<text x="176.1" y="90.4">OEb</text>
<text x="228.3" y="91.7">B4</text>
<text x="235.8" y="92.3" transform="rotate(-90 235.8 92.3)">GND</text>
<text x="276.1" y="92.9">D0</text>
<text x="276.1" y="95.5">D1</text>
<text x="284.1" y="93.9" transform="rotate(-90 284.1 93.9)">VCC</text>
<text x="287.6" y="92.9">Q0</text>
<text x="287.6" y="95.5">Q1</text>
<text x="328.8" y="91.7">A10</text>
<text x="328.8" y="94.2">A11</text>
<text x="345.4" y="94.2">~{OE}</text>
<text x="352.9" y="92.3">GND</text>
<text x="65.9" y="98">GPIO3</text>
<text x="65.9" y="100.6">GPIO1</text>
<text x="83.2" y="100.6">GPIO39</text>
<text x="83.2" y="98">GPIO34</text>
<text x="122.4" y="100.6">L7</text>
<text x="133.9" y="100.6">H7</text>
<text x="276.1" y="98">D2</text>
<text x="276.1" y="100.6">D3</text>
<text x="287.6" y="98">Q2</text>
<text x="287.6" y="100.6">Q3</text>
<text x="328.8" y="101.8">A14</text>
<text x="328.8" y="96.7">A12</text>
<text x="328.8" y="99.3">A13</text>
<text x="345.3" y="96.7">~{WE}</text>
<text x="65.9" y="103.1">GPIO22</text>
<text x="65.9" y="105.6">GPIO23</text>
<text x="83.2" y="103.1">GPIO36</text>
<text x="87.6" y="105.6">EN</text>
<text x="122.4" y="105.6">L8</text>
<text x="133.9" y="105.6">H8</text>
<text x="172.6" y="104.4">GND</text>
<text x="228.5" y="102.5">GND</text>
<text x="236.2" y="107.5">VCC</text>
<text x="276.1" y="103.1">D4</text>
<text x="276.1" y="105.6">D5</text>
<text x="287.6" y="103.1">Q4</text>
<text x="287.6" y="105.6">Q5</text>
<text x="339.3" y="103" transform="rotate(-90 339.3 103)">GND</text>
<text x="125.3" y="111.9" transform="rotate(-90 125.3 111.9)">GND</text>
<text x="128.5" y="111.9" transform="rotate(-90 128.5 111.9)">GND</text>
<text x="132.3" y="111.9" transform="rotate(-90 132.3 111.9)">GND</text>
<text x="135.5" y="111.9" transform="rotate(-90 135.5 111.9)">GND</text>
<text x="175.5" y="109.8" transform="rotate(-90 175.5 109.8)">VCC</text>
<text x="237.2" y="112.6">74LS283</text>
<text x="276.1" y="108.2">D6</text>
<text x="276.1" y="110.7">D7</text>
<text x="287.6" y="108.2">Q6</text>
<text x="287.6" y="110.7">Q7</text>
<text x="336.4" y="113.9">GND</text>
<text x="99.7" y="117.7">Pegel</text>
<text x="106.1" y="117.7">shifter</text>
<text x="113.4" y="117.7">3,3V</text>
<text x="118.7" y="117.7">to</text>
<text x="121.7" y="117.7">5V</text>
<text x="131.7" y="115.2">U4</text>
<text x="175.9" y="115.8">74HC595</text>
<text x="228.3" y="117.1">C0</text>
<text x="235.8" y="118.5" transform="rotate(-90 235.8 118.5)">VCC</text>
<text x="238.9" y="119.6">S2</text>
<text x="238.9" y="117.1">S1</text>
<text x="276.1" y="118.3">~{Mr}</text>
<text x="276.1" y="115.8">Cp</text>
<text x="284.1" y="119.5" transform="rotate(-90 284.1 119.5)">GND</text>
<text x="78.1" y="122.1">VCC</text>
<text x="167.5" y="123.4">RCLK</text>
<text x="175.5" y="122.4" transform="rotate(-90 175.5 122.4)">VCC</text>
<text x="178.9" y="124.1">QB</text>
<text x="179.1" y="121.5">QA</text>
<text x="228.3" y="124.7">A2</text>
<text x="228.3" y="122.1">A1</text>
<text x="238.9" y="124.7">S4</text>
<text x="238.9" y="122.1">S3</text>
<text x="340.3" y="124.1">VCC</text>
<text x="167.5" y="126.6">SER</text>
<text x="178.9" y="126.6">QC</text>
<text x="178.9" y="129.1">QD</text>
<text x="179.1" y="131.7">QE</text>
<text x="228.3" y="129.8">A4</text>
<text x="228.3" y="127.2">A3</text>
<text x="238.9" y="129.8">C4</text>
<text x="332" y="131">A0</text>
<text x="340" y="132" transform="rotate(-90 340 132)">VCC</text>
<text x="341.3" y="126.6">28C256</text>
<text x="343.5" y="131">D0</text>
<text x="82.6" y="133.6">R2</text>
<text x="82.6" y="136.1">10k</text>
<text x="96.1" y="136.8">U6D</text>
<text x="167.5" y="136.8">SRCLK</text>
<text x="178.9" y="136.8">QG</text>
<text x="179.1" y="134.2">QF</text>
<text x="228.3" y="137.4">B2</text>
<text x="228.3" y="134.8">B1</text>
<text x="281.2" y="132.9">GND</text>
<text x="332" y="136.1">A2</text>
<text x="332" y="133.6">A1</text>
<text x="343.5" y="133.6">D1</text>
<text x="343.5" y="136.1">D2</text>
<text x="94.5" y="139.3">74LS86</text>
<text x="167.5" y="139.3">~{SRCLR}</text>
<text x="178.9" y="139.3">QH</text>
<text x="228.3" y="142.5">B4</text>
<text x="228.3" y="139.9">B3</text>
<text x="235.8" y="143.1" transform="rotate(-90 235.8 143.1)">GND</text>
<text x="332" y="143.7">A5</text>
<text x="332" y="141.2">A4</text>
<text x="332" y="138.7">A3</text>
<text x="343.5" y="138.7">D3</text>
<text x="343.5" y="141.2">D4</text>
<text x="343.5" y="143.7">D5</text>
<text x="167.5" y="144.4">~{OE}</text>
<text x="175.5" y="145.5" transform="rotate(-90 175.5 145.5)">GND</text>
<text x="178.3" y="144.4">QH'</text>
<text x="332" y="148.8">A7</text>
<text x="332" y="146.3">A6</text>
<text x="343.5" y="146.3">D6</text>
<text x="343.5" y="148.8">D7</text>
<text x="94.5" y="153.3">74LS86</text>
<text x="96.1" y="150.7">U6C</text>
<text x="227.8" y="153.3">GND</text>
<text x="332" y="153.9">A9</text>
<text x="332" y="151.4">A8</text>
<text x="127.5" y="156.4">GND</text>
<text x="172.6" y="156.4">GND</text>
<text x="237.5" y="157.7">VCC</text>
<text x="332" y="161.5">A12</text>
<text x="332" y="156.4">A10</text>
<text x="332" y="159">A11</text>
<text x="237.2" y="164.7">74LS283</text>
<text x="332" y="166.6">A14</text>
<text x="332" y="164.1">A13</text>
<text x="85" y="169.8">GND</text>
<text x="228.3" y="169.1">C0</text>
<text x="235.8" y="170.6" transform="rotate(-90 235.8 170.6)">VCC</text>
<text x="238.9" y="171.7">S2</text>
<text x="238.9" y="169.1">S1</text>
<text x="321.8" y="168.5">GND</text>
<text x="332" y="171.7">~{OE}</text>
<text x="228.3" y="179.3">A3</text>
<text x="228.3" y="176.8">A2</text>
<text x="228.3" y="174.2">A1</text>
<text x="238.9" y="176.8">S4</text>
<text x="238.9" y="174.2">S3</text>
<text x="319.4" y="179.3">10k</text>
<text x="332" y="176.8">~{CS}</text>
<text x="332" y="174.2">~{WE}</text>
<text x="340" y="177.9" transform="rotate(-90 340 177.9)">GND</text>
<text x="228.3" y="181.8">A4</text>
<text x="238.9" y="181.8">C4</text>
<text x="281.3" y="183.1">VCC</text>
<text x="228.3" y="192">B3</text>
<text x="228.3" y="189.5">B2</text>
<text x="228.3" y="186.9">B1</text>
<text x="285.4" y="188.8">U12</text>
<text x="285.4" y="191.4">74LS273</text>
<text x="315.6" y="188.2">VCC</text>
<text x="337.1" y="188.8">GND</text>
<text x="228.3" y="194.5">B4</text>
<text x="235.8" y="195.2" transform="rotate(-90 235.8 195.2)">GND</text>
<text x="276.1" y="196.4">D0</text>
<text x="284.1" y="197.4" transform="rotate(-90 284.1 197.4)">VCC</text>
<text x="287.6" y="196.4">Q0</text>
<text x="336.4" y="192.6">74LS86</text>
<text x="276.1" y="199">D1</text>
<text x="276.1" y="201.5">D2</text>
<text x="287.6" y="199">Q1</text>
<text x="287.6" y="201.5">Q2</text>
<text x="232.9" y="207.9">GND</text>
<text x="276.1" y="206.6">D4</text>
<text x="276.1" y="209.1">D5</text>
<text x="276.1" y="204.1">D3</text>
<text x="287.6" y="206.6">Q4</text>
<text x="287.6" y="209.1">Q5</text>
<text x="287.6" y="204.1">Q3</text>
<text x="330.2" y="206.6">10k</text>
<text x="276.1" y="211.7">D6</text>
<text x="276.1" y="214.2">D7</text>
<text x="287.6" y="211.7">Q6</text>
<text x="287.6" y="214.2">Q7</text>
<text x="325.7" y="214.9">VCC</text>
<text x="276.1" y="221.8">~{Mr}</text>
<text x="276.1" y="219.3">Cp</text>
<text x="284.1" y="223" transform="rotate(-90 284.1 223)">GND</text>
<text x="281.2" y="236.4">GND</text>
<text x="268.5" y="261.2">74LS86</text>
<text x="270.2" y="258.7">U6A</text>
</g>
<g font-size="1.8" fill="#a90000">
<text x="124.2" y="61" transform="rotate(-90 124.2 61)">3</text>
<text x="127.4" y="61" transform="rotate(-90 127.4 61)">9</text>
<text x="131.2" y="61.6" transform="rotate(-90 131.2 61.6)">16</text>
<text x="134.4" y="61.6" transform="rotate(-90 134.4 61.6)">22</text>
<text x="163.2" y="63.9">16</text>
<text x="174.4" y="60.4" transform="rotate(-90 174.4 60.4)">20</text>
<text x="184.1" y="63.9">4</text>
<text x="224.1" y="65.2">7</text>
<text x="234.7" y="61.6" transform="rotate(-90 234.7 61.6)">16</text>
<text x="244.4" y="65.2">4</text>
<text x="325.7" y="65.2">10</text>
<text x="338.2" y="62.9" transform="rotate(-90 338.2 62.9)">28</text>
<text x="348.6" y="65.2">11</text>
<text x="63.4" y="69">1</text>
<text x="63.4" y="71.5">2</text>
<text x="90.8" y="71.5">29</text>
<text x="90.8" y="69">30</text>
<text x="119.9" y="69">1</text>
<text x="137.1" y="69">24</text>
<text x="163.2" y="66.4">18</text>
<text x="163.8" y="69">6</text>
<text x="163.8" y="71.5">8</text>
<text x="183.5" y="71.5">12</text>
<text x="183.5" y="69">14</text>
<text x="184.1" y="66.4">2</text>
<text x="224.1" y="70.2">5</text>
<text x="243.8" y="70.2">13</text>
<text x="244.4" y="67.7">1</text>
<text x="326.3" y="70.2">8</text>
<text x="326.3" y="67.7">9</text>
<text x="348.6" y="67.7">12</text>
<text x="348.6" y="70.2">13</text>
<text x="63.4" y="74">3</text>
<text x="63.4" y="76.6">4</text>
<text x="90.8" y="76.6">27</text>
<text x="90.8" y="74">28</text>
<text x="119.9" y="74">2</text>
<text x="137.1" y="74">23</text>
<text x="163.2" y="76.6">11</text>
<text x="163.2" y="74">13</text>
<text x="184.1" y="74">7</text>
<text x="184.1" y="76.6">9</text>
<text x="223.5" y="77.9">12</text>
<text x="223.5" y="75.3">14</text>
<text x="224.1" y="72.8">3</text>
<text x="243.8" y="72.8">10</text>
<text x="244.4" y="77.9">9</text>
<text x="326.3" y="77.9">5</text>
<text x="326.3" y="75.3">6</text>
<text x="326.3" y="72.8">7</text>
<text x="348.6" y="72.8">15</text>
<text x="348.6" y="75.3">16</text>
<text x="348.6" y="77.9">17</text>
<text x="63.4" y="79.1">5</text>
<text x="63.4" y="81.7">6</text>
<text x="90.8" y="81.7">25</text>
<text x="90.8" y="79.1">26</text>
<text x="119.9" y="79.1">5</text>
<text x="137.1" y="79.1">20</text>
<text x="163.2" y="81.7">15</text>
<text x="163.2" y="79.1">17</text>
<text x="184.1" y="79.1">3</text>
<text x="184.1" y="81.7">5</text>
<text x="224.1" y="82.9">6</text>
<text x="326.3" y="82.9">3</text>
<text x="326.3" y="80.4">4</text>
<text x="348.6" y="80.4">18</text>
<text x="348.6" y="82.9">19</text>
<text x="63.4" y="84.2">7</text>
<text x="63.4" y="86.7">8</text>
<text x="63.4" y="89.3">9</text>
<text x="90.8" y="89.3">22</text>
<text x="90.8" y="86.7">23</text>
<text x="90.8" y="84.2">24</text>
<text x="119.9" y="84.2">6</text>
<text x="119.9" y="89.3">7</text>
<text x="137.1" y="89.3">18</text>
<text x="137.1" y="84.2">19</text>
<text x="182.2" y="89.3">19</text>
<text x="182.8" y="86.7">1</text>
<text x="223.5" y="88">15</text>
<text x="224.1" y="85.5">2</text>
<text x="283" y="88.3" transform="rotate(-90 283 88.3)">20</text>
<text x="325.7" y="88">24</text>
<text x="325.7" y="85.5">25</text>
<text x="348.6" y="88">20</text>
<text x="62.8" y="91.8">10</text>
<text x="62.8" y="94.4">11</text>
<text x="90.8" y="94.4">20</text>
<text x="90.8" y="91.8">21</text>
<text x="119.9" y="94.4">8</text>
<text x="137.1" y="94.4">17</text>
<text x="174.4" y="95.9" transform="rotate(-90 174.4 95.9)">10</text>
<text x="223.5" y="90.6">11</text>
<text x="272.3" y="91.8">3</text>
<text x="272.3" y="94.4">4</text>
<text x="292.7" y="91.8">2</text>
<text x="292.7" y="94.4">5</text>
<text x="325.7" y="90.6">21</text>
<text x="325.7" y="93.1">23</text>
<text x="326.3" y="95.6">2</text>
<text x="348.6" y="93.1">22</text>
<text x="348.6" y="95.6">27</text>
<text x="62.8" y="96.9">12</text>
<text x="62.8" y="99.4">13</text>
<text x="62.8" y="102">14</text>
<text x="90.8" y="102">17</text>
<text x="90.8" y="99.4">18</text>
<text x="90.8" y="96.9">19</text>
<text x="119.3" y="99.4">11</text>
<text x="137.1" y="99.4">14</text>
<text x="234.7" y="96.6" transform="rotate(-90 234.7 96.6)">8</text>
<text x="271.7" y="102">13</text>
<text x="272.3" y="96.9">7</text>
<text x="272.3" y="99.4">8</text>
<text x="292.1" y="102">12</text>
<text x="292.7" y="96.9">6</text>
<text x="292.7" y="99.4">9</text>
<text x="325.7" y="98.2">26</text>
<text x="326.3" y="100.7">1</text>
<text x="62.8" y="104.5">15</text>
<text x="90.8" y="104.5">16</text>
<text x="119.3" y="104.5">12</text>
<text x="137.1" y="104.5">13</text>
<text x="271.7" y="104.5">14</text>
<text x="271.7" y="107.1">17</text>
<text x="292.1" y="104.5">15</text>
<text x="292.1" y="107.1">16</text>
<text x="338.2" y="106.1" transform="rotate(-90 338.2 106.1)">14</text>
<text x="234.7" y="112.4" transform="rotate(-90 234.7 112.4)">16</text>
<text x="271.7" y="109.6">18</text>
<text x="292.1" y="109.6">19</text>
<text x="124.2" y="114.4" transform="rotate(-90 124.2 114.4)">4</text>
<text x="127.4" y="115" transform="rotate(-90 127.4 115)">10</text>
<text x="131.2" y="115" transform="rotate(-90 131.2 115)">15</text>
<text x="134.4" y="115" transform="rotate(-90 134.4 115)">21</text>
<text x="174.4" y="118.2" transform="rotate(-90 174.4 118.2)">16</text>
<text x="224.1" y="116">7</text>
<text x="244.4" y="118.5">1</text>
<text x="244.4" y="116">4</text>
<text x="272.3" y="117.2">1</text>
<text x="164.4" y="122.3">12</text>
<text x="164.4" y="125.5">14</text>
<text x="182.2" y="120.4">15</text>
<text x="182.8" y="122.9">1</text>
<text x="182.8" y="125.5">2</text>
<text x="224.1" y="123.6">3</text>
<text x="224.1" y="121">5</text>
<text x="243.8" y="123.6">10</text>
<text x="243.8" y="121">13</text>
<text x="283" y="123.9" transform="rotate(-90 283 123.9)">10</text>
<text x="182.8" y="128">3</text>
<text x="182.8" y="130.6">4</text>
<text x="223.5" y="128.7">12</text>
<text x="223.5" y="126.1">14</text>
<text x="244.4" y="128.7">9</text>
<text x="328.9" y="129.9">10</text>
<text x="338.8" y="127.7" transform="rotate(-90 338.8 127.7)">28</text>
<text x="346.7" y="129.9">11</text>
<text x="164.4" y="135.6">11</text>
<text x="182.8" y="133.1">5</text>
<text x="182.8" y="135.6">6</text>
<text x="224.1" y="136.3">2</text>
<text x="224.1" y="133.7">6</text>
<text x="329.5" y="137.5">7</text>
<text x="329.5" y="135">8</text>
<text x="329.5" y="132.5">9</text>
<text x="346.7" y="132.5">12</text>
<text x="346.7" y="135">13</text>
<text x="346.7" y="137.5">15</text>
<text x="91.7" y="141.4">12</text>
<text x="102.8" y="143.9">11</text>
<text x="164.4" y="138.2">10</text>
<text x="164.4" y="143.3">13</text>
<text x="182.8" y="138.2">7</text>
<text x="182.8" y="143.3">9</text>
<text x="223.5" y="141.4">11</text>
<text x="223.5" y="138.8">15</text>
<text x="329.5" y="142.6">5</text>
<text x="329.5" y="140.1">6</text>
<text x="346.7" y="140.1">16</text>
<text x="346.7" y="142.6">17</text>
<text x="91.7" y="146.4">13</text>
<text x="174.4" y="148" transform="rotate(-90 174.4 148)">8</text>
<text x="234.7" y="147.4" transform="rotate(-90 234.7 147.4)">8</text>
<text x="329.5" y="147.7">3</text>
<text x="329.5" y="145.2">4</text>
<text x="346.7" y="145.2">18</text>
<text x="346.7" y="147.7">19</text>
<text x="92.3" y="156">9</text>
<text x="328.9" y="155.3">21</text>
<text x="328.9" y="152.8">24</text>
<text x="328.9" y="150.2">25</text>
<text x="91.7" y="161">10</text>
<text x="103.4" y="158.5">8</text>
<text x="328.9" y="157.9">23</text>
<text x="329.5" y="160.4">2</text>
<text x="234.7" y="164.5" transform="rotate(-90 234.7 164.5)">16</text>
<text x="328.9" y="162.9">26</text>
<text x="329.5" y="165.5">1</text>
<text x="224.1" y="173.1">5</text>
<text x="224.1" y="168">7</text>
<text x="243.8" y="173.1">13</text>
<text x="244.4" y="170.6">1</text>
<text x="244.4" y="168">4</text>
<text x="328.9" y="170.6">22</text>
<text x="328.9" y="173.1">27</text>
<text x="223.5" y="178.2">14</text>
<text x="224.1" y="175.6">3</text>
<text x="243.8" y="175.6">10</text>
<text x="328.9" y="175.6">20</text>
<text x="223.5" y="180.7">12</text>
<text x="224.1" y="185.8">6</text>
<text x="244.4" y="180.7">9</text>
<text x="338.8" y="181" transform="rotate(-90 338.8 181)">14</text>
<text x="223.5" y="190.9">15</text>
<text x="224.1" y="188.3">2</text>
<text x="283" y="191.8" transform="rotate(-90 283 191.8)">20</text>
<text x="223.5" y="193.4">11</text>
<text x="272.3" y="195.3">3</text>
<text x="272.3" y="197.9">4</text>
<text x="292.7" y="195.3">2</text>
<text x="292.7" y="197.9">5</text>
<text x="334.3" y="195.3">4</text>
<text x="345.4" y="197.9">6</text>
<text x="234.7" y="199.5" transform="rotate(-90 234.7 199.5)">8</text>
<text x="272.3" y="200.4">7</text>
<text x="272.3" y="202.9">8</text>
<text x="292.7" y="200.4">6</text>
<text x="292.7" y="202.9">9</text>
<text x="334.3" y="200.4">5</text>
<text x="271.7" y="205.5">13</text>
<text x="271.7" y="208">14</text>
<text x="292.1" y="205.5">12</text>
<text x="292.1" y="208">15</text>
<text x="271.7" y="210.6">17</text>
<text x="271.7" y="213.1">18</text>
<text x="292.1" y="210.6">16</text>
<text x="292.1" y="213.1">19</text>
<text x="272.3" y="220.7">1</text>
<text x="283" y="227.4" transform="rotate(-90 283 227.4)">10</text>
<text x="266.3" y="263.9">1</text>
<text x="266.3" y="269">2</text>
<text x="277.4" y="266.4">3</text>
</g>
<g font-size="1.8" fill="#0f0f0f">
<text x="195.6" y="63.8">D1</text>
<text x="321.3" y="65.1">NA0</text>
<text x="105.4" y="68.9">DATA1 IN</text>
<text x="195.6" y="66.3">D0</text>
<text x="217.2" y="70.1">NA0</text>
<text x="321.3" y="70.1">NA2</text>
<text x="321.3" y="67.6">NA1</text>
<text x="105.4" y="73.9">DATA0 IN</text>
<text x="217.2" y="75.2">NA2</text>
<text x="217.2" y="72.7">NA1</text>
<text x="217.2" y="77.8">NA3</text>
<text x="321.3" y="75.2">NA4</text>
<text x="321.3" y="72.7">NA3</text>
<text x="321.3" y="77.8">NA5</text>
<text x="105.4" y="79">CLKRAW</text>
<text x="141" y="79">ClkRAW</text>
<text x="321.3" y="82.8">NA7</text>
<text x="321.3" y="80.3">NA6</text>
<text x="105.4" y="84.1">DIRECTION</text>
<text x="105.4" y="89.2">DATA1 OUT</text>
<text x="141" y="84.1">Direction</text>
<text x="186.7" y="89.2">~{Clock}</text>
<text x="186.7" y="86.6">Clock</text>
<text x="105.4" y="94.3">DATA0 OUT</text>
<text x="296.5" y="91.7">NA0</text>
<text x="296.5" y="94.3">NA1</text>
<text x="352.4" y="95.5">~{Clock}</text>
<text x="105.4" y="99.3">CLKOUT</text>
<text x="296.5" y="99.3">NA3</text>
<text x="296.5" y="96.8">NA2</text>
<text x="296.5" y="101.9">NA4</text>
<text x="105.4" y="104.4">RESET</text>
<text x="296.5" y="107">NA6</text>
<text x="296.5" y="104.4">NA5</text>
<text x="296.5" y="109.5">NA7</text>
<text x="264.8" y="114.6">~{Clock} 11</text>
<text x="217.8" y="120.9">NA4</text>
<text x="217.8" y="123.5">NA5</text>
<text x="217.8" y="128.6">NA7</text>
<text x="217.8" y="126">NA6</text>
<text x="321.9" y="129.8">NA0</text>
<text x="321.9" y="134.9">NA2</text>
<text x="321.9" y="132.4">NA1</text>
<text x="321.9" y="137.4">NA3</text>
<text x="106" y="143.8">~{Clock}</text>
<text x="321.9" y="140">NA4</text>
<text x="321.9" y="142.5">NA5</text>
<text x="321.9" y="147.6">NA7</text>
<text x="321.9" y="145.1">NA6</text>
<text x="76.8" y="155.9">ClkRAW</text>
<text x="106" y="158.4">Clock</text>
<text x="216.5" y="173">NA8</text>
<text x="321.3" y="170.5">NA8</text>
<text x="321.3" y="175.5">Clock</text>
<text x="296.5" y="195.2">NA8</text>
<text x="309.9" y="195.2">NA8</text>
<text x="349.2" y="197.8">~{NA8}</text>
<text x="264.8" y="218.1">~{Clock} 11</text>
</g>
<text font-size="1.8" fill="#0000c2" x="188" y="136.3" transform="rotate(-90 188 136.3)">OUTPUT 8Bit</text>
</svg>
